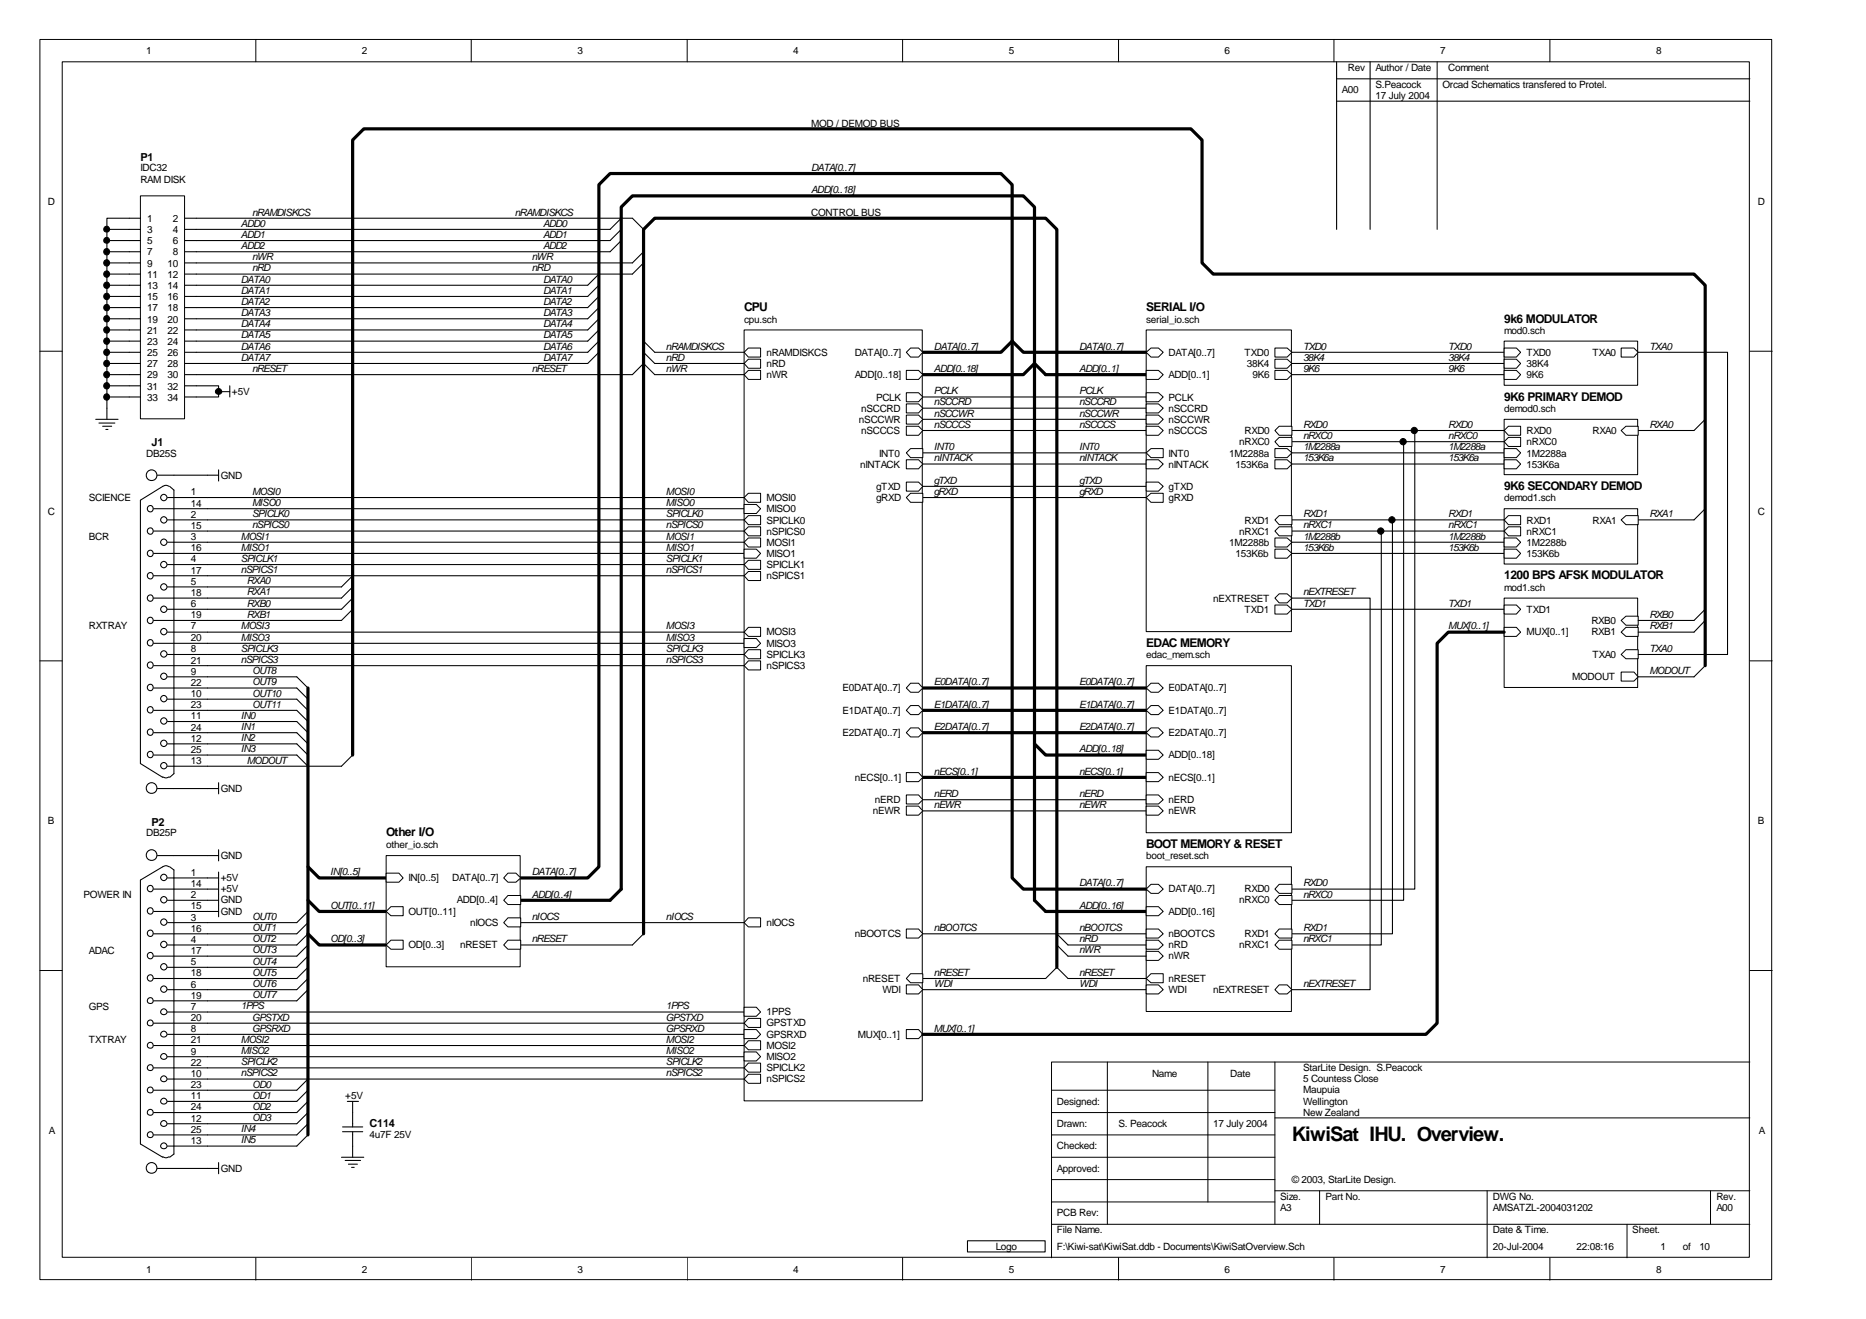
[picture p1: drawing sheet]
<svg xmlns="http://www.w3.org/2000/svg" width="297mm" height="210mm" viewBox="0 0 297 210" stroke-linecap="round" stroke-linejoin="round" font-family="sans-serif">
<g fill="none" stroke="#000" stroke-width=".16">
<path d="M6.3 6.3h275.7v197.3h-275.7zM9.9 9.8h268.6v190.3h-268.6zM40.7 6.3v3.5M75 6.3v3.5M109.4 6.3v3.5M143.7 6.3v3.5M178.1 6.3v3.5M212.3 6.3v3.5M228.8 9.8v26.7M246.7 6.3v3.5M6.3 55.9h3.6M278.6 55.9h3.5"/>
<path d="M6.3 105.2h3.6M278.6 105.2h3.5M6.3 154.4h3.6M278.6 154.4h3.5M167.4 173.5h35.5M167.4 177.1h35.5M176.3 169v25.8M192.3 169v22.3M202.9 177.9h75.7M202.9 169v25.8M278.6 169h-111.2v31.2M167.4 184.2h35.5"/>
<path d="M167.4 180.6h35.5M167.4 187.7h35.5M167.4 191.3h35.5M167.4 194.8h111.2M202.9 189.5h75.7M210.1 189.5v5.3M236.7 189.5v10.7M259 194.8v5.4M272.3 189.5v5.3M40.7 200.2v3.5M75 200.2v3.5M109.4 200.2v3.5"/>
<path d="M143.7 200.2v3.5M178.1 200.2v3.5M212.3 200.2v3.5M246.7 200.2v3.5"/>
</g>
<g fill="none" stroke="#000" stroke-width=".17">
<path d="M212.8 9.8v26.7M212.8 12.5h65.8M218.1 9.8v26.7M17 38.3h3.6M17 36.5h3.6M20.6 34.7h-3.6v32M98.9 36.5l-1.8 1.8h-65.9M98.9 38.3l-1.8 1.8h-65.9M98.9 34.7l-1.8 1.8h-65.9M17 59.6h3.6M17 56.1h3.6M17 52.5h3.6"/>
<path d="M17 49h3.6M17 45.4h3.6M17 41.8h3.6M17 57.8h3.6M17 54.3h3.6M17 50.7h3.6M17 47.2h3.6M17 43.6h3.6M17 40.1h3.6M95.3 54.3l-1.7 1.8h-62.4M95.3 50.7l-1.7 1.8h-62.4M95.3 47.2l-1.7 1.8h-62.4"/>
<path d="M95.3 43.6l-1.7 1.8h-62.4M95.3 56.1l-1.7 1.7h-62.4M95.3 52.5l-1.7 1.8h-62.4M95.3 49l-1.7 1.7h-62.4M95.3 45.4l-1.7 1.8h-62.4M15.2 66.7h3.6M15.7 67.3h2.6M16.3 67.8h1.5M16.8 68.3h.4M17 61.4h3.6M31.2 61.4h3.6v1.8h-3.6M34.8 62.3h1.8"/>
<path d="M36.6 61.4v1.8"/>
</g>
<path d="M22.4 31.3h7v35.3h-7z" fill="#fff"/>
<path d="M22.4 31.2h7v35.4h-7z" fill="none" stroke="#000" stroke-width=".16"/>
<g fill="none" stroke="#000" stroke-width=".17">
<path d="M20.6 34.7h1.8M20.6 36.5h1.8M20.6 38.3h1.8M29.5 34.7h71.2M29.5 36.5h1.7M29.5 38.3h1.7M20.6 40.1h1.8M20.6 41.8h1.8M20.6 43.6h1.8M20.6 45.4h1.8M20.6 47.2h1.8M20.6 49h1.8"/>
<path d="M20.6 50.7h1.8M20.6 52.5h1.8M20.6 54.3h1.8M20.6 56.1h1.8M20.6 57.8h1.8M20.6 59.6h1.8M29.5 40.1h1.7M29.5 41.8h71.2M29.5 43.6h71.2M29.5 45.4h1.7M29.5 47.2h1.7M29.5 49h1.7"/>
<path d="M29.5 50.7h1.7M29.5 52.5h1.7M29.5 54.3h1.7M29.5 56.1h1.7M29.5 57.8h1.7M29.5 59.6h1.7M20.6 61.4h1.8M20.6 63.2h1.8M25.1 75.6h9.7M26.7 79.2h91.7M26.9 77.4l-.5-.2-.5 .2-3.5 2.2v41.9l3.5 2.2M27 77.4l.7 .6v45.1l-.7 .6"/>
<path d="M29.5 61.4h1.7M29.5 63.2h1.7M34.8 74.8v1.8M24.5 98.7h8.5M24.5 95.2h29.9M24.5 91.6h93.9M24.5 88.1h93.9M24.5 84.5h93.9M24.5 81h93.9M26.7 97h27.7M26.7 93.4h6.3M26.7 89.8h91.7"/>
<path d="M26.7 86.3h91.7M26.7 82.7h91.7M24.5 116.6h22.7M24.5 113h22.7M24.5 109.5h22.7M24.5 105.9h93.9M24.5 102.4h93.9M26.7 118.4h20.5M26.7 114.8h20.5M26.7 111.3h20.5M26.7 107.7h20.5M26.7 104.2h91.7"/>
<path d="M26.7 100.6h91.7M24.5 120.2h22.7M25.1 125.5h9.7M25.1 136.2h9.7M25.9 123.6l.5 .2 .5-.2M26.7 121.9h27.7M26.7 139.7h8.1M26.9 137.9l-.5-.1-.3 .1-3.7 2.2v41.9l3.5 2.2M27 137.9l.7 .5v45.3l-.7 .5M34.8 124.6v1.7M34.8 135.2v1.8M34.8 138.8v7.1"/>
<path d="M24.5 141.5h10.3M24.5 145h10.3M24.5 148.6h22.7M24.5 152.2h22.7M24.5 155.7h22.7M24.5 159.3h22.7M26.7 143.3h8.1M26.7 146.8h20.5M26.7 150.4h20.5M26.7 153.9h20.5M26.7 157.5h20.5M24.5 162.8h93.9"/>
<path d="M24.5 166.4h93.9M24.5 169.9h93.9M24.5 173.5h22.7M24.5 177.1h22.7M26.7 161.1h91.7M26.7 164.6h91.7M26.7 168.2h91.7M26.7 171.7h91.7M26.7 175.3h20.5M26.7 178.8h20.5M24.5 180.6h22.7M25.1 185.9h9.7"/>
<path d="M25.9 184.1l.5 .1 .5-.1M26.7 182.4h20.5M34.8 185v1.8"/>
<circle cx="24.1" cy="75.6" r=".85"/>
<circle cx="26.1" cy="79.2" r=".5"/>
<circle cx="23.9" cy="95.2" r=".49"/>
<circle cx="23.9" cy="84.5" r=".49"/>
<circle cx="23.9" cy="81" r=".49"/>
<circle cx="23.9" cy="91.6" r=".49"/>
<circle cx="23.9" cy="98.7" r=".49"/>
<circle cx="23.9" cy="88.1" r=".49"/>
<circle cx="26.1" cy="86.3" r=".5"/>
<circle cx="26.1" cy="82.7" r=".5"/>
<circle cx="26.1" cy="89.8" r=".5"/>
<circle cx="26.1" cy="93.4" r=".5"/>
<circle cx="26.1" cy="97" r=".5"/>
<circle cx="23.9" cy="113" r=".49"/>
<circle cx="23.9" cy="109.4" r=".49"/>
<circle cx="23.9" cy="116.5" r=".49"/>
<circle cx="23.9" cy="105.8" r=".49"/>
<circle cx="23.9" cy="102.3" r=".49"/>
<circle cx="26.1" cy="118.3" r=".5"/>
<circle cx="26.1" cy="114.7" r=".5"/>
<circle cx="26.1" cy="111.2" r=".5"/>
<circle cx="26.1" cy="104.1" r=".5"/>
<circle cx="26.1" cy="100.5" r=".5"/>
<circle cx="26.1" cy="107.6" r=".5"/>
<circle cx="23.9" cy="120.1" r=".49"/>
<circle cx="24.1" cy="125.4" r=".85"/>
<circle cx="24.1" cy="136.1" r=".85"/>
<circle cx="26.1" cy="139.6" r=".5"/>
<circle cx="26.1" cy="121.8" r=".5"/>
<circle cx="23.9" cy="141.4" r=".49"/>
<circle cx="23.9" cy="145" r=".49"/>
<circle cx="23.9" cy="148.5" r=".49"/>
<circle cx="23.9" cy="155.6" r=".49"/>
<circle cx="23.9" cy="152.1" r=".49"/>
<circle cx="23.9" cy="159.2" r=".47"/>
<circle cx="26.1" cy="157.4" r=".5"/>
<circle cx="26.1" cy="153.9" r=".5"/>
<circle cx="26.1" cy="143.2" r=".5"/>
<circle cx="26.1" cy="150.3" r=".5"/>
<circle cx="26.1" cy="146.7" r=".5"/>
<circle cx="23.9" cy="169.9" r=".47"/>
<circle cx="23.9" cy="162.8" r=".47"/>
<circle cx="23.9" cy="166.4" r=".47"/>
<circle cx="23.9" cy="177" r=".47"/>
<circle cx="23.9" cy="173.5" r=".47"/>
<circle cx="26.1" cy="178.8" r=".48"/>
<circle cx="26.1" cy="171.7" r=".48"/>
<circle cx="26.1" cy="161" r=".48"/>
<circle cx="26.1" cy="168.1" r=".48"/>
<circle cx="26.1" cy="175.2" r=".48"/>
<circle cx="26.1" cy="164.6" r=".48"/>
<circle cx="23.9" cy="180.6" r=".47"/>
<circle cx="24.1" cy="185.9" r=".85"/>
<circle cx="26.1" cy="182.4" r=".48"/>
</g>
<path d="M154 197.5h12.4v1.7h-12.4z" fill-rule="evenodd" fill="#fff" stroke="#000" stroke-width=".17"/>
<g fill="none" stroke="#000" stroke-width=".17">
<path d="M100.7 34.7l1.7 1.8M102.4 40.1l-1.7 1.7M102.4 41.8l-1.7 1.8M102.4 54.3l1.8 1.8h14.2M102.4 56.1l1.8 1.7h14.2M102.4 57.8l1.8 1.8h14.2M205.7 56.1h33.7M205.7 59.6h33.7M205.7 57.8h33.7M146.9 63.2h35.6M146.9 65h35.6M146.9 66.7h35.6"/>
<path d="M146.9 72.1h35.6M146.9 73.8h35.6M146.9 77.4h35.6M146.9 79.2h35.6M146.9 68.5h35.6M205.7 68.5h19.5v73h-19.5M205.7 70.3h17.7v73h-17.7M205.7 72.1h33.7M205.7 73.8h33.7M223.4 70.3h16M225.2 68.5h14.2M271.4 66.7l-1.7 1.8h-8.9"/>
<path d="M56.1 95.2l-1.7 1.8M56.1 93.4l-1.7 1.8M205.7 82.7h16v65.9h-16M205.7 84.5h14.2v65.9h-14.2M205.7 95.2h12.4v62.3h-12.4M205.7 86.3h33.7M205.7 88.1h33.7M205.7 97h33.7M219.9 84.5h19.5M221.7 82.7h17.7M271.4 81l-1.7 1.7h-8.9M47.2 107.7l1.8 1.8"/>
<path d="M47.2 109.5l1.8 1.8M47.2 111.3l1.8 1.7M47.2 113l1.8 1.8M47.2 114.8l1.8 1.8M47.2 116.6l1.8 1.8M47.2 118.4l1.8 1.8M260.8 107.7h8.9M47.2 120.2l1.8 1.7M56.1 120.2l-1.7 1.7M146.9 127.3h35.6M146.9 129h35.6M49 145l-1.8 1.8"/>
<path d="M49 146.8l-1.8 1.8M49 148.6l-1.8 1.8M49 150.4l-1.8 1.8M49 152.2l-1.8 1.7M49 153.9l-1.8 1.8M49 155.7l-1.8 1.8M49 157.5l-1.8 1.8M82.9 146.8h35.5M102.4 148.6l-1.7 1.8h-17.8M146.9 155.7h19.6l1.7-1.8 1.8 1.8h12.5M146.9 157.5h35.6M146.9 148.6h35.6"/>
<path d="M168.2 148.6l1.8 1.8h12.5M49 178.8l-1.8 1.8M49 177.1l-1.8 1.7M49 175.3l-1.8 1.8M49 173.5l-1.8 1.8M49 171.7l-1.8 1.8M49 180.6l-1.8 1.8"/>
</g>
<g fill="none" stroke="#000" stroke-width=".51">
<path d="M146.9 56.1h12.4l1.8-1.8 1.8 1.8h19.6M146.9 59.6h16l1.8-1.8 1.8 1.8h16M49 109.5v71.1M146.9 109.5h35.6M146.9 113h35.6M146.9 116.6h35.6M164.7 118.4l1.8 1.8h16M271.4 105.9v-60.5l-1.7-1.8h-76.6l-1.8-1.8v-19.5l-1.7-1.8h-131.7l-1.8 1.8v97.9M49 137.9l1.8 1.8h10.7M82.9 139.7h10.7l1.7-1.8v-108.5l1.8-1.8h62.2l1.8 1.8v110.3l1.8 1.8h19.6M146.9 123.7h35.6M49 143.3l1.8 1.7h10.7"/>
<path d="M49 148.6l1.8 1.8h10.7M82.9 143.3h14.2l1.8-1.8v-108.6l1.8-1.7h62.2l1.8 1.7v110.4l1.8 1.7h16M102.4 148.6v-112.1l1.8-1.8h62.3l1.7 1.8v117.4"/>
</g>
<path d="M182.5 138h23.1v23h-23.1z" fill="#fff"/>
<path d="M182.5 137.9h23.1v23.1h-23.1z" fill="none" stroke="#000" stroke-width=".16"/>
<g fill="#fff" stroke="#000" stroke-width=".16">
<path d="M182.5 144.3h1.9l.8 .7-.8 .7h-1.9z" fill-rule="evenodd"/>
<path d="M183.2 140.7h1.2l.8 .8-.8 .7h-1.2l-.7-.7z" fill-rule="evenodd"/>
<path d="M182.5 149.6h1.9l.8 .8-.8 .7h-1.9z" fill-rule="evenodd"/>
<path d="M203.6 140.7h2.1v1.5h-2.1l-.7-.7z" fill-rule="evenodd"/>
<path d="M203.6 142.5h2.1v1.4h-2.1l-.7-.6z" fill-rule="evenodd"/>
<path d="M203.6 147.8h2.1v1.5h-2.1l-.7-.7z" fill-rule="evenodd"/>
<path d="M203.6 149.6h2.1v1.5h-2.1l-.7-.7z" fill-rule="evenodd"/>
<path d="M183.2 155h2v1.4h-2l-.7-.7z" fill-rule="evenodd"/>
<path d="M182.5 156.7h1.9l.8 .8-.8 .7h-1.9z" fill-rule="evenodd"/>
<path d="M182.5 147.8h1.9l.8 .8-.8 .7h-1.9z" fill-rule="evenodd"/>
<path d="M203.6 156.7h1.3l.8 .8-.8 .7h-1.3l-.7-.7z" fill-rule="evenodd"/>
<path d="M182.5 151.4h1.9l.8 .8-.8 .6h-1.9z" fill-rule="evenodd"/>
</g>
<path d="M118.5 52.6h28.3v122.6h-28.3z" fill="#fff"/>
<path d="M118.4 52.5h28.4v122.7h-28.4z" fill="none" stroke="#000" stroke-width=".16"/>
<g fill="#fff" stroke="#000" stroke-width=".16">
<path d="M119.1 55.4h2v1.4h-2l-.7-.7z" fill-rule="evenodd"/>
<path d="M118.4 80.3h2l.7 .7-.7 .7h-2z" fill-rule="evenodd"/>
<path d="M118.4 87.4h2l.7 .7-.7 .7h-2z" fill-rule="evenodd"/>
<path d="M118.4 167.4h2l.7 .8-.7 .6h-2z" fill-rule="evenodd"/>
<path d="M118.4 101.6h2l.7 .8-.7 .7h-2z" fill-rule="evenodd"/>
<path d="M119.1 78.5h2v1.4h-2l-.7-.7z" fill-rule="evenodd"/>
<path d="M119.1 85.6h2v1.5h-2l-.7-.8z" fill-rule="evenodd"/>
<path d="M119.1 165.6h2v1.5h-2l-.7-.7z" fill-rule="evenodd"/>
<path d="M119.1 99.8h2v1.5h-2l-.7-.7z" fill-rule="evenodd"/>
<path d="M118.4 82.7l.7-.6h2v1.4h-2z" fill-rule="evenodd"/>
<path d="M118.4 89.8l.7-.6h2v1.4h-2z" fill-rule="evenodd"/>
<path d="M119.1 169.2h2v1.4h-2l-.7-.7z" fill-rule="evenodd"/>
<path d="M119.1 103.4h2v1.4h-2l-.7-.6z" fill-rule="evenodd"/>
<path d="M118.4 84.5l.7-.7h2v1.5h-2z" fill-rule="evenodd"/>
<path d="M119.1 90.9h2v1.5h-2l-.7-.8z" fill-rule="evenodd"/>
<path d="M119.1 171h2v1.4h-2l-.7-.7z" fill-rule="evenodd"/>
<path d="M119.1 105.2h2v1.4h-2l-.7-.7z" fill-rule="evenodd"/>
<path d="M119.1 162.1h2v1.4h-2l-.7-.7z" fill-rule="evenodd"/>
<path d="M118.4 163.8h2l.7 .8-.7 .7h-2z" fill-rule="evenodd"/>
<path d="M119.1 146.1h2v1.4h-2l-.7-.7z" fill-rule="evenodd"/>
<path d="M144.9 55.4h1.3l.7 .7-.7 .7h-1.3l-.6-.7z" fill-rule="evenodd"/>
<path d="M144.3 58.9h1.9l.7 .7-.7 .8h-1.9z" fill-rule="evenodd"/>
<path d="M144.3 62.5h1.9l.7 .7-.7 .7h-1.9z" fill-rule="evenodd"/>
<path d="M144.3 64.3h1.9l.7 .7-.7 .7h-1.9z" fill-rule="evenodd"/>
<path d="M144.3 66.1h1.9l.7 .6-.7 .8h-1.9z" fill-rule="evenodd"/>
<path d="M144.3 67.8h1.9l.7 .7-.7 .8h-1.9z" fill-rule="evenodd"/>
<path d="M144.9 71.4h2v1.4h-2l-.6-.7z" fill-rule="evenodd"/>
<path d="M144.3 73.2h1.9l.7 .6-.7 .8h-1.9z" fill-rule="evenodd"/>
<path d="M144.3 76.7h1.9l.7 .7-.7 .8h-1.9z" fill-rule="evenodd"/>
<path d="M144.9 78.5h2v1.4h-2l-.6-.7z" fill-rule="evenodd"/>
<path d="M118.4 57.8l.7-.6h2v1.4h-2z" fill-rule="evenodd"/>
<path d="M119.1 58.9h2v1.5h-2l-.7-.8z" fill-rule="evenodd"/>
<path d="M118.4 160.3h2l.7 .8-.7 .6h-2z" fill-rule="evenodd"/>
<path d="M144.3 147.8h1.9l.7 .8-.7 .7h-1.9z" fill-rule="evenodd"/>
<path d="M144.9 155h2v1.4h-2l-.6-.7z" fill-rule="evenodd"/>
<path d="M144.3 156.7h1.9l.7 .8-.7 .7h-1.9z" fill-rule="evenodd"/>
<path d="M144.3 123h1.9l.7 .7-.7 .7h-1.9z" fill-rule="evenodd"/>
<path d="M144.3 126.5h1.9l.7 .8-.7 .6h-1.9z" fill-rule="evenodd"/>
<path d="M144.3 128.3h1.9l.7 .7-.7 .7h-1.9z" fill-rule="evenodd"/>
<path d="M144.9 108.7h1.3l.7 .8-.7 .7h-1.3l-.6-.7z" fill-rule="evenodd"/>
<path d="M144.9 112.3h1.3l.7 .7-.7 .7h-1.3l-.6-.7z" fill-rule="evenodd"/>
<path d="M144.9 115.8h1.3l.7 .8-.7 .7h-1.3l-.6-.7z" fill-rule="evenodd"/>
<path d="M144.3 163.8h1.9l.7 .8-.7 .7h-1.9z" fill-rule="evenodd"/>
</g>
<path d="M239.5 66.8h21.2v8.7h-21.2z" fill="#fff"/>
<path d="M239.4 66.7h21.3v8.8h-21.3z" fill="none" stroke="#000" stroke-width=".16"/>
<g fill="#fff" stroke="#000" stroke-width=".16">
<path d="M239.4 70.3l.7-.7h2v1.4h-2z" fill-rule="evenodd"/>
<path d="M239.4 68.5l.7-.7h2v1.5h-2z" fill-rule="evenodd"/>
<path d="M239.4 73.2h2l.7 .6-.7 .8h-2z" fill-rule="evenodd"/>
<path d="M258.1 68.5l.7-.7h2v1.5h-2z" fill-rule="evenodd"/>
<path d="M239.4 71.4h2l.7 .7-.7 .7h-2z" fill-rule="evenodd"/>
</g>
<path d="M239.5 81h21.2v8.8h-21.2z" fill="#fff"/>
<path d="M239.4 81h21.3v8.8h-21.3z" fill="none" stroke="#000" stroke-width=".16"/>
<g fill="#fff" stroke="#000" stroke-width=".16">
<path d="M239.4 84.5l.7-.7h2v1.5h-2z" fill-rule="evenodd"/>
<path d="M239.4 82.7l.7-.6h2v1.4h-2z" fill-rule="evenodd"/>
<path d="M239.4 87.4h2l.7 .7-.7 .7h-2z" fill-rule="evenodd"/>
<path d="M258.1 82.7l.7-.6h2v1.4h-2z" fill-rule="evenodd"/>
<path d="M239.4 85.6h2l.7 .7-.7 .8h-2z" fill-rule="evenodd"/>
</g>
<path d="M182.5 106h23.1v26.5h-23.1z" fill="#fff"/>
<path d="M182.5 105.9h23.1v26.6h-23.1z" fill="none" stroke="#000" stroke-width=".16"/>
<g fill="#fff" stroke="#000" stroke-width=".16">
<path d="M183.2 112.3h1.2l.8 .7-.8 .7h-1.2l-.7-.7z" fill-rule="evenodd"/>
<path d="M182.5 109.5l.7-.8h1.2l.8 .8-.8 .7h-1.2z" fill-rule="evenodd"/>
<path d="M182.5 119.4h1.9l.8 .8-.8 .6h-1.9z" fill-rule="evenodd"/>
<path d="M182.5 123h1.9l.8 .7-.8 .7h-1.9z" fill-rule="evenodd"/>
<path d="M182.5 126.5h1.9l.8 .8-.8 .6h-1.9z" fill-rule="evenodd"/>
<path d="M182.5 128.3h1.9l.8 .7-.8 .7h-1.9z" fill-rule="evenodd"/>
<path d="M183.2 115.8h1.2l.8 .8-.8 .7h-1.2l-.7-.7z" fill-rule="evenodd"/>
</g>
<path d="M239.5 54.4h21.2v6.9h-21.2z" fill="#fff"/>
<path d="M239.4 54.3h21.3v7h-21.3z" fill="none" stroke="#000" stroke-width=".16"/>
<g fill="#fff" stroke="#000" stroke-width=".16">
<path d="M239.4 57.2h2l.7 .6-.7 .8h-2z" fill-rule="evenodd"/>
<path d="M239.4 55.4h2l.7 .7-.7 .7h-2z" fill-rule="evenodd"/>
<path d="M258.1 55.4h2l.7 .7-.7 .7h-2z" fill-rule="evenodd"/>
<path d="M239.4 58.9h2l.7 .7-.7 .8h-2z" fill-rule="evenodd"/>
</g>
<path d="M239.5 95.3h21.2v14.1h-21.2z" fill="#fff"/>
<path d="M239.4 95.2h21.3v14.2h-21.3z" fill="none" stroke="#000" stroke-width=".16"/>
<g fill="#fff" stroke="#000" stroke-width=".16">
<path d="M239.4 96.3h2l.7 .7-.7 .7h-2z" fill-rule="evenodd"/>
<path d="M258.1 106.9h2l.7 .8-.7 .7h-2z" fill-rule="evenodd"/>
<path d="M239.4 99.8h2l.7 .8-.7 .7h-2z" fill-rule="evenodd"/>
<path d="M258.8 103.4h2v1.4h-2l-.7-.6z" fill-rule="evenodd"/>
<path d="M258.8 99.8h2v1.5h-2l-.7-.7z" fill-rule="evenodd"/>
<path d="M258.1 98.7l.7-.6h2v1.4h-2z" fill-rule="evenodd"/>
</g>
<path d="M61.6 136.2h21.2v17.7h-21.2z" fill="#fff"/>
<path d="M61.5 136.2h21.3v17.7h-21.3z" fill="none" stroke="#000" stroke-width=".16"/>
<g fill="#fff" stroke="#000" stroke-width=".16">
<path d="M61.5 139h2l.7 .7-.7 .7h-2z" fill-rule="evenodd"/>
<path d="M62.2 149.6h2v1.5h-2l-.7-.7z" fill-rule="evenodd"/>
<path d="M62.2 144.3h2v1.4h-2l-.7-.7z" fill-rule="evenodd"/>
<path d="M80.9 139h1.2l.8 .7-.8 .7h-1.2l-.7-.7z" fill-rule="evenodd"/>
<path d="M80.9 142.5h2v1.4h-2l-.7-.6z" fill-rule="evenodd"/>
<path d="M80.9 146.1h2v1.4h-2l-.7-.7z" fill-rule="evenodd"/>
<path d="M80.9 149.6h2v1.5h-2l-.7-.7z" fill-rule="evenodd"/>
</g>
<path d="M182.5 52.6h23.1v47.9h-23.1z" fill="#fff"/>
<path d="M182.5 52.5h23.1v48h-23.1z" fill="none" stroke="#000" stroke-width=".16"/>
<g fill="#fff" stroke="#000" stroke-width=".16">
<path d="M182.5 58.9h1.9l.8 .7-.8 .8h-1.9z" fill-rule="evenodd"/>
<path d="M182.5 56.1l.7-.7h1.2l.8 .7-.8 .7h-1.2z" fill-rule="evenodd"/>
<path d="M182.5 64.3h1.9l.8 .7-.8 .7h-1.9z" fill-rule="evenodd"/>
<path d="M182.5 66.1h1.9l.8 .6-.8 .8h-1.9z" fill-rule="evenodd"/>
<path d="M182.5 67.8h1.9l.8 .7-.8 .8h-1.9z" fill-rule="evenodd"/>
<path d="M182.5 72.1l.7-.7h2v1.4h-2z" fill-rule="evenodd"/>
<path d="M182.5 73.2h1.9l.8 .6-.8 .8h-1.9z" fill-rule="evenodd"/>
<path d="M182.5 76.7h1.9l.8 .7-.8 .8h-1.9z" fill-rule="evenodd"/>
<path d="M182.5 79.2l.7-.7h2v1.4h-2z" fill-rule="evenodd"/>
<path d="M182.5 62.5h1.9l.8 .7-.8 .7h-1.9z" fill-rule="evenodd"/>
<path d="M202.9 55.4h2l.8 .7-.8 .7h-2z" fill-rule="evenodd"/>
<path d="M202.9 57.2h2l.8 .6-.8 .8h-2z" fill-rule="evenodd"/>
<path d="M202.9 58.9h2l.8 .7-.8 .8h-2z" fill-rule="evenodd"/>
<path d="M203.6 67.8h2.1v1.5h-2.1l-.7-.8z" fill-rule="evenodd"/>
<path d="M203.6 69.6h2.1v1.4h-2.1l-.7-.7z" fill-rule="evenodd"/>
<path d="M202.9 71.4h2l.8 .7-.8 .7h-2z" fill-rule="evenodd"/>
<path d="M202.9 73.2h2l.8 .6-.8 .8h-2z" fill-rule="evenodd"/>
<path d="M202.9 82.7l.7-.6h2.1v1.4h-2.1z" fill-rule="evenodd"/>
<path d="M202.9 84.5l.7-.7h2.1v1.5h-2.1z" fill-rule="evenodd"/>
<path d="M202.9 85.6h2l.8 .7-.8 .8h-2z" fill-rule="evenodd"/>
<path d="M202.9 87.4h2l.8 .7-.8 .7h-2z" fill-rule="evenodd"/>
<path d="M202.9 96.3h2l.8 .7-.8 .7h-2z" fill-rule="evenodd"/>
<path d="M202.9 95.2l.7-.7h1.3l.8 .7-.8 .7h-1.3z" fill-rule="evenodd"/>
</g>
<g fill="#000" stroke="#000" stroke-width=".16">
<circle cx="17" cy="38.3" r=".47"/>
<circle cx="17" cy="36.5" r=".47"/>
<circle cx="17" cy="41.8" r=".49"/>
<circle cx="17" cy="49" r=".49"/>
<circle cx="17" cy="50.7" r=".49"/>
<circle cx="17" cy="47.2" r=".49"/>
<circle cx="17" cy="40.1" r=".49"/>
<circle cx="17" cy="54.3" r=".49"/>
<circle cx="17" cy="59.6" r=".49"/>
<circle cx="17" cy="52.5" r=".49"/>
<circle cx="17" cy="57.8" r=".49"/>
<circle cx="17" cy="45.4" r=".49"/>
<circle cx="17" cy="56.1" r=".49"/>
<circle cx="17" cy="43.6" r=".49"/>
<circle cx="17" cy="61.4" r=".49"/>
<circle cx="17" cy="63.2" r=".49"/>
<circle cx="34.8" cy="62.3" r=".48"/>
<circle cx="223.4" cy="70.3" r=".5"/>
<circle cx="225.1" cy="68.5" r=".5"/>
<circle cx="219.8" cy="84.5" r=".5"/>
<circle cx="221.6" cy="82.7" r=".5"/>
</g>
<g fill="none" stroke="#000" stroke-width=".17">
<path d="M212.8 16.1h65.8M102.4 57.8l-1.7 1.8h-69.5M260.8 56.1h14.2v48.1h-14.2M17 63.2h3.6M56.1 97l-1.7 1.7h-21.4M56.1 91.6l-1.7 1.8h-21.4M271.4 98.7l-1.7 1.9h-8.9M271.4 97l-1.7 1.7h-8.9M271.4 105.9l-1.7 1.8M168.2 150.4l1.8 1.8h12.5M54.5 179.3h3.2M55.3 175.3h1.8"/>
<path d="M56.1 175.3v4M54.4 184.2h3.5M54.5 180.1h3.2M54.9 184.7h2.5M55.5 185.3h1.4M56 185.8h.4M56.1 180.1v4.1"/>
</g>
<path d="M239.4 100.6h-8.9l-1.7 1.8v60.4l-1.8 1.8h-80.1" fill="none" stroke="#000" stroke-width=".51"/>
<text font-size="3.2" x="205.7" y="181.5">KiwiSat IHU. Overview.</text>
<g font-size="1.9">
<text x="118.4" y="49.5">CPU</text>
<text x="182.5" y="49.5">SERIAL I/O</text>
<text x="239.4" y="51.3">9k6 MODULATOR</text>
<text x="239.4" y="63.8">9K6 PRIMARY DEMOD</text>
<text x="239.4" y="78">9K6 SECONDARY DEMOD</text>
<text x="239.4" y="92.2">1200 BPS AFSK MODULATOR</text>
<text x="182.5" y="102.9">EDAC MEMORY</text>
<text x="61.5" y="133.1">Other I/O</text>
<text x="182.5" y="134.9">BOOT MEMORY &amp; RESET</text>
</g>
<g font-size="1.8">
<text x="22.4" y="25.6">P1</text>
<text x="24.1" y="71">J1</text>
<text x="24.1" y="131.4">P2</text>
<text x="58.8" y="179.4">C114</text>
</g>
<g font-size="1.6">
<text x="23.3" y="8.7">1</text>
<text x="57.6" y="8.7">2</text>
<text x="91.9" y="8.7">3</text>
<text x="126.2" y="8.7">4</text>
<text x="160.6" y="8.7">5</text>
<text x="194.9" y="8.7">6</text>
<text x="214.5" y="11.3">Rev</text>
<text x="218.9" y="11.3">Author / Date</text>
<text x="229.3" y="8.7">7</text>
<text x="230.5" y="11.3">Comment</text>
<text x="263.7" y="8.7">8</text>
<text x="213.6" y="14.8">A00</text>
<text x="218.9" y="14">S.Peacock</text>
<text x="218.9" y="15.8">17 July 2004</text>
<text x="229.6" y="14">Orcad Schematics transfered to Protel.</text>
<text x="129.1" y="20.2">MOD / DEMOD BUS</text>
<text x="22.4" y="27.3">IDC32</text>
<text x="22.4" y="29.1">RAM DISK</text>
<text x="129.1" y="27.2">DATA[0..7]</text>
<text x="7.6" y="32.6">D</text>
<text x="23.5" y="35.3">1</text>
<text x="27.5" y="35.3">2</text>
<text x="40.1" y="34.3">nRAMDISKCS</text>
<text x="82" y="34.3">nRAMDISKCS</text>
<text x="129.1" y="30.7">ADD[0..18]</text>
<text x="129.1" y="34.4">CONTROL BUS</text>
<text x="279.8" y="32.6">D</text>
<text x="23.5" y="37.1">3</text>
<text x="23.5" y="38.9">5</text>
<text x="23.5" y="40.7">7</text>
<text x="27.5" y="37.1">4</text>
<text x="27.5" y="38.9">6</text>
<text x="27.5" y="40.7">8</text>
<text x="38.4" y="36.1">ADD0</text>
<text x="38.4" y="37.9">ADD1</text>
<text x="38.4" y="39.6">ADD2</text>
<text x="40.1" y="41.4">nWR</text>
<text x="84.7" y="41.4">nWR</text>
<text x="86.4" y="36.1">ADD0</text>
<text x="86.4" y="37.9">ADD1</text>
<text x="86.4" y="39.6">ADD2</text>
<text x="23.5" y="42.4">9</text>
<text x="23.5" y="44.2">11</text>
<text x="23.5" y="46">13</text>
<text x="23.5" y="47.8">15</text>
<text x="26.7" y="42.4">10</text>
<text x="26.7" y="44.2">12</text>
<text x="26.7" y="46">14</text>
<text x="26.7" y="47.8">16</text>
<text x="38.4" y="45">DATA0</text>
<text x="38.4" y="46.8">DATA1</text>
<text x="40.1" y="43.2">nRD</text>
<text x="84.7" y="43.2">nRD</text>
<text x="86.4" y="45">DATA0</text>
<text x="86.4" y="46.8">DATA1</text>
<text x="23.5" y="49.5">17</text>
<text x="23.5" y="51.3">19</text>
<text x="23.5" y="53.1">21</text>
<text x="26.7" y="49.5">18</text>
<text x="26.7" y="51.3">20</text>
<text x="26.7" y="53.1">22</text>
<text x="38.4" y="48.5">DATA2</text>
<text x="38.4" y="50.3">DATA3</text>
<text x="38.4" y="52.1">DATA4</text>
<text x="38.4" y="53.9">DATA5</text>
<text x="86.4" y="48.5">DATA2</text>
<text x="86.4" y="50.3">DATA3</text>
<text x="86.4" y="52.1">DATA4</text>
<text x="86.4" y="53.9">DATA5</text>
<text x="118.4" y="51.3">cpu.sch</text>
<text x="182.5" y="51.3">serial_io.sch</text>
<text x="239.4" y="53.1">mod0.sch</text>
<text x="23.5" y="54.9">23</text>
<text x="23.5" y="56.7">25</text>
<text x="23.5" y="58.4">27</text>
<text x="26.7" y="54.9">24</text>
<text x="26.7" y="56.7">26</text>
<text x="26.7" y="58.4">28</text>
<text x="38.4" y="55.6">DATA6</text>
<text x="38.4" y="57.4">DATA7</text>
<text x="40.1" y="59.2">nRESET</text>
<text x="84.7" y="59.2">nRESET</text>
<text x="86.4" y="55.6">DATA6</text>
<text x="86.4" y="57.4">DATA7</text>
<text x="106" y="55.6">nRAMDISKCS</text>
<text x="106" y="57.4">nRD</text>
<text x="106" y="59.2">nWR</text>
<text x="122" y="56.7">nRAMDISKCS</text>
<text x="122" y="58.4">nRD</text>
<text x="136.1" y="56.7">DATA[0..7]</text>
<text x="148.7" y="55.6">DATA[0..7]</text>
<text x="148.7" y="59.2">ADD[0..18]</text>
<text x="171.8" y="55.6">DATA[0..7]</text>
<text x="171.8" y="59.2">ADD[0..1]</text>
<text x="186" y="56.7">DATA[0..7]</text>
<text x="198.1" y="56.7">TXD0</text>
<text x="198.5" y="58.4">38K4</text>
<text x="207.4" y="55.6">TXD0</text>
<text x="207.4" y="57.4">38K4</text>
<text x="207.4" y="59.2">9K6</text>
<text x="230.5" y="55.6">TXD0</text>
<text x="230.5" y="57.4">38K4</text>
<text x="230.5" y="59.2">9K6</text>
<text x="243" y="58.4">38K4</text>
<text x="243" y="56.7">TXD0</text>
<text x="253.5" y="56.7">TXA0</text>
<text x="262.6" y="55.6">TXA0</text>
<text x="23.5" y="60.2">29</text>
<text x="23.5" y="62">31</text>
<text x="23.5" y="63.8">33</text>
<text x="26.7" y="60.2">30</text>
<text x="26.7" y="62">32</text>
<text x="26.7" y="63.8">34</text>
<text x="36.9" y="62.8">+5V</text>
<text x="122" y="60.2">nWR</text>
<text x="136.1" y="60.2">ADD[0..18]</text>
<text x="137.1" y="65.5">nSCCRD</text>
<text x="139.4" y="63.8">PCLK</text>
<text x="148.7" y="62.8">PCLK</text>
<text x="148.7" y="64.5">nSCCRD</text>
<text x="171.8" y="62.8">PCLK</text>
<text x="171.8" y="64.5">nSCCRD</text>
<text x="186" y="60.2">ADD[0..1]</text>
<text x="186" y="65.5">nSCCRD</text>
<text x="186" y="63.8">PCLK</text>
<text x="199.4" y="60.2">9K6</text>
<text x="239.4" y="65.5">demod0.sch</text>
<text x="243" y="60.2">9K6</text>
<text x="136.7" y="67.3">nSCCWR</text>
<text x="137.1" y="69.1">nSCCCS</text>
<text x="148.7" y="66.3">nSCCWR</text>
<text x="148.7" y="71.6">INT0</text>
<text x="148.7" y="68.1">nSCCCS</text>
<text x="171.8" y="66.3">nSCCWR</text>
<text x="171.8" y="71.6">INT0</text>
<text x="171.8" y="68.1">nSCCCS</text>
<text x="186" y="67.3">nSCCWR</text>
<text x="186" y="69.1">nSCCCS</text>
<text x="197.3" y="70.9">nRXC0</text>
<text x="198.1" y="69.1">RXD0</text>
<text x="207.4" y="68.1">RXD0</text>
<text x="207.4" y="69.9">nRXC0</text>
<text x="207.4" y="71.6">1M2288a</text>
<text x="230.5" y="68.1">RXD0</text>
<text x="230.5" y="69.9">nRXC0</text>
<text x="230.5" y="71.6">1M2288a</text>
<text x="243" y="70.9">nRXC0</text>
<text x="243" y="69.1">RXD0</text>
<text x="253.5" y="69.1">RXA0</text>
<text x="262.6" y="68.1">RXA0</text>
<text x="23.3" y="72.7">DB25S</text>
<text x="35.1" y="76.2">GND</text>
<text x="136.9" y="74.4">nINTACK</text>
<text x="139.4" y="78">gTXD</text>
<text x="140" y="72.7">INT0</text>
<text x="148.7" y="73.4">nINTACK</text>
<text x="148.7" y="77">gTXD</text>
<text x="171.8" y="73.4">nINTACK</text>
<text x="171.8" y="77">gTXD</text>
<text x="186" y="72.7">INT0</text>
<text x="186" y="74.4">nINTACK</text>
<text x="186" y="78">gTXD</text>
<text x="195.7" y="72.7">1M2288a</text>
<text x="196.7" y="74.4">153K6a</text>
<text x="207.4" y="73.4">153K6a</text>
<text x="230.5" y="73.4">153K6a</text>
<text x="243" y="74.4">153K6a</text>
<text x="243" y="72.7">1M2288a</text>
<text x="7.6" y="81.9">C</text>
<text x="14.1" y="79.8">SCIENCE</text>
<text x="30.4" y="78.8">1</text>
<text x="30.4" y="80.6">14</text>
<text x="30.4" y="82.4">2</text>
<text x="40.1" y="78.8">MOSI0</text>
<text x="40.1" y="80.5">MISO0</text>
<text x="40.1" y="82.3">SPICLK0</text>
<text x="106" y="78.8">MOSI0</text>
<text x="106" y="80.5">MISO0</text>
<text x="106" y="82.3">SPICLK0</text>
<text x="122" y="81.5">MISO0</text>
<text x="122" y="79.8">MOSI0</text>
<text x="122" y="83.3">SPICLK0</text>
<text x="139.4" y="79.8">gRXD</text>
<text x="148.7" y="78.8">gRXD</text>
<text x="171.8" y="78.8">gRXD</text>
<text x="186" y="79.8">gRXD</text>
<text x="198.1" y="83.3">RXD1</text>
<text x="207.4" y="82.3">RXD1</text>
<text x="230.5" y="82.3">RXD1</text>
<text x="239.4" y="79.8">demod1.sch</text>
<text x="243" y="83.3">RXD1</text>
<text x="253.5" y="83.3">RXA1</text>
<text x="262.6" y="82.3">RXA1</text>
<text x="279.8" y="81.9">C</text>
<text x="14.1" y="86">BCR</text>
<text x="30.4" y="84.2">15</text>
<text x="30.4" y="86">3</text>
<text x="30.4" y="87.7">16</text>
<text x="30.4" y="89.5">4</text>
<text x="38.4" y="85.9">MOSI1</text>
<text x="38.4" y="87.6">MISO1</text>
<text x="38.4" y="89.4">SPICLK1</text>
<text x="40.1" y="84.1">nSPICS0</text>
<text x="106" y="84.1">nSPICS0</text>
<text x="106" y="85.9">MOSI1</text>
<text x="106" y="87.6">MISO1</text>
<text x="106" y="89.4">SPICLK1</text>
<text x="122" y="88.7">MISO1</text>
<text x="122" y="86.9">MOSI1</text>
<text x="122" y="85.1">nSPICS0</text>
<text x="195.7" y="86.9">1M2288b</text>
<text x="196.7" y="88.7">153K6b</text>
<text x="197.3" y="85.1">nRXC1</text>
<text x="207.4" y="84.1">nRXC1</text>
<text x="207.4" y="85.9">1M2288b</text>
<text x="207.4" y="87.6">153K6b</text>
<text x="230.5" y="84.1">nRXC1</text>
<text x="230.5" y="85.9">1M2288b</text>
<text x="230.5" y="87.6">153K6b</text>
<text x="243" y="85.1">nRXC1</text>
<text x="243" y="88.7">153K6b</text>
<text x="243" y="86.9">1M2288b</text>
<text x="30.4" y="91.3">17</text>
<text x="30.4" y="93.1">5</text>
<text x="30.4" y="94.8">18</text>
<text x="38.4" y="91.2">nSPICS1</text>
<text x="39.3" y="93">RXA0</text>
<text x="39.3" y="94.8">RXA1</text>
<text x="106" y="91.2">nSPICS1</text>
<text x="122" y="90.4">SPICLK1</text>
<text x="122" y="92.2">nSPICS1</text>
<text x="193.1" y="95.8">nEXTRESET</text>
<text x="207.4" y="94.8">nEXTRESET</text>
<text x="239.4" y="94">mod1.sch</text>
<text x="14.1" y="100.2">RXTRAY</text>
<text x="30.4" y="96.6">6</text>
<text x="30.4" y="98.4">19</text>
<text x="30.4" y="100.2">7</text>
<text x="38.4" y="100.1">MOSI3</text>
<text x="38.4" y="102">MISO3</text>
<text x="39.3" y="96.5">RXB0</text>
<text x="39.3" y="98.3">RXB1</text>
<text x="106" y="100.1">MOSI3</text>
<text x="106" y="102">MISO3</text>
<text x="122" y="101.1">MOSI3</text>
<text x="198.1" y="97.6">TXD1</text>
<text x="207.4" y="96.5">TXD1</text>
<text x="230.5" y="96.5">TXD1</text>
<text x="230.5" y="100.1">MUX[0..1]</text>
<text x="243" y="97.6">TXD1</text>
<text x="243" y="101.1">MUX[0..1]</text>
<text x="253.3" y="101.1">RXB1</text>
<text x="253.3" y="99.3">RXB0</text>
<text x="262.6" y="100.1">RXB1</text>
<text x="262.6" y="98.3">RXB0</text>
<text x="30.4" y="102">20</text>
<text x="30.4" y="103.8">8</text>
<text x="30.4" y="105.6">21</text>
<text x="30.4" y="107.4">9</text>
<text x="38.4" y="103.7">SPICLK3</text>
<text x="38.4" y="105.5">nSPICS3</text>
<text x="40.1" y="107.3">OUT8</text>
<text x="106" y="103.7">SPICLK3</text>
<text x="106" y="105.5">nSPICS3</text>
<text x="122" y="102.9">MISO3</text>
<text x="122" y="104.7">SPICLK3</text>
<text x="122" y="106.4">nSPICS3</text>
<text x="182.5" y="104.7">edac_mem.sch</text>
<text x="253.5" y="104.7">TXA0</text>
<text x="262.6" y="107.3">MODOUT</text>
<text x="262.6" y="103.7">TXA0</text>
<text x="30.4" y="109.1">22</text>
<text x="30.4" y="110.9">10</text>
<text x="30.4" y="112.7">23</text>
<text x="40.1" y="109.1">OUT9</text>
<text x="40.1" y="110.8">OUT10</text>
<text x="40.1" y="112.6">OUT11</text>
<text x="134.1" y="110">E0DATA[0..7]</text>
<text x="134.1" y="113.6">E1DATA[0..7]</text>
<text x="148.7" y="109.1">E0DATA[0..7]</text>
<text x="148.7" y="112.6">E1DATA[0..7]</text>
<text x="171.8" y="109.1">E0DATA[0..7]</text>
<text x="171.8" y="112.6">E1DATA[0..7]</text>
<text x="186" y="113.6">E1DATA[0..7]</text>
<text x="186" y="110">E0DATA[0..7]</text>
<text x="250.3" y="108.2">MODOUT</text>
<text x="30.4" y="114.5">11</text>
<text x="30.4" y="116.3">24</text>
<text x="30.4" y="118">12</text>
<text x="30.4" y="119.8">25</text>
<text x="38.4" y="114.4">IN0</text>
<text x="38.4" y="116.2">IN1</text>
<text x="38.4" y="118">IN2</text>
<text x="38.4" y="119.7">IN3</text>
<text x="134.1" y="117.1">E2DATA[0..7]</text>
<text x="148.7" y="116.2">E2DATA[0..7]</text>
<text x="171.8" y="119.7">ADD[0..18]</text>
<text x="171.8" y="116.2">E2DATA[0..7]</text>
<text x="186" y="117.1">E2DATA[0..7]</text>
<text x="30.4" y="121.6">13</text>
<text x="35.1" y="126">GND</text>
<text x="39.3" y="121.5">MODOUT</text>
<text x="136.1" y="124.2">nECS[0..1]</text>
<text x="148.7" y="123.3">nECS[0..1]</text>
<text x="171.8" y="123.3">nECS[0..1]</text>
<text x="186" y="120.7">ADD[0..18]</text>
<text x="186" y="124.2">nECS[0..1]</text>
<text x="7.6" y="131.2">B</text>
<text x="138.9" y="129.6">nEWR</text>
<text x="139.3" y="127.8">nERD</text>
<text x="148.7" y="126.8">nERD</text>
<text x="148.7" y="128.6">nEWR</text>
<text x="171.8" y="126.8">nERD</text>
<text x="171.8" y="128.6">nEWR</text>
<text x="186" y="127.8">nERD</text>
<text x="186" y="129.6">nEWR</text>
<text x="279.8" y="131.2">B</text>
<text x="23.3" y="133.1">DB25P</text>
<text x="35.1" y="136.7">GND</text>
<text x="61.5" y="134.9">other_io.sch</text>
<text x="182.5" y="136.7">boot_reset.sch</text>
<text x="13.3" y="142.9">POWER IN</text>
<text x="30.4" y="139.4">1</text>
<text x="30.4" y="141.2">14</text>
<text x="30.4" y="142.9">2</text>
<text x="35.1" y="143.8">GND</text>
<text x="35.1" y="140.2">+5V</text>
<text x="35.1" y="142">+5V</text>
<text x="52.6" y="139.3">IN[0..5]</text>
<text x="65" y="140.2">IN[0..5]</text>
<text x="72" y="140.2">DATA[0..7]</text>
<text x="72.7" y="143.8">ADD[0..4]</text>
<text x="84.7" y="142.8">ADD[0..4]</text>
<text x="84.7" y="139.3">DATA[0..7]</text>
<text x="171.8" y="141.1">DATA[0..7]</text>
<text x="186" y="142">DATA[0..7]</text>
<text x="197.3" y="143.8">nRXC0</text>
<text x="198.1" y="142">RXD0</text>
<text x="207.4" y="141.1">RXD0</text>
<text x="207.4" y="142.8">nRXC0</text>
<text x="30.4" y="144.7">15</text>
<text x="30.4" y="146.5">3</text>
<text x="30.4" y="148.3">16</text>
<text x="35.1" y="145.6">GND</text>
<text x="40.1" y="146.4">OUT0</text>
<text x="40.1" y="148.2">OUT1</text>
<text x="40.1" y="150">OUT2</text>
<text x="52.6" y="150">OD[0..3]</text>
<text x="52.6" y="144.6">OUT[0..11]</text>
<text x="65" y="145.6">OUT[0..11]</text>
<text x="74.8" y="147.3">nIOCS</text>
<text x="84.7" y="150">nRESET</text>
<text x="84.7" y="146.4">nIOCS</text>
<text x="106" y="146.4">nIOCS</text>
<text x="122" y="147.3">nIOCS</text>
<text x="136.1" y="149.1">nBOOTCS</text>
<text x="148.7" y="148.2">nBOOTCS</text>
<text x="171.8" y="144.6">ADD[0..16]</text>
<text x="171.8" y="148.2">nBOOTCS</text>
<text x="171.8" y="150">nRD</text>
<text x="186" y="145.6">ADD[0..16]</text>
<text x="186" y="149.1">nBOOTCS</text>
<text x="198.1" y="149.1">RXD1</text>
<text x="207.4" y="148.2">RXD1</text>
<text x="207.4" y="150">nRXC1</text>
<text x="14.1" y="151.8">ADAC</text>
<text x="30.4" y="150">4</text>
<text x="30.4" y="151.8">17</text>
<text x="30.4" y="153.6">5</text>
<text x="30.4" y="155.4">18</text>
<text x="40.1" y="151.7">OUT3</text>
<text x="40.1" y="153.5">OUT4</text>
<text x="40.1" y="155.3">OUT5</text>
<text x="65" y="150.9">OD[0..3]</text>
<text x="73.2" y="150.9">nRESET</text>
<text x="148.7" y="155.3">nRESET</text>
<text x="171.8" y="155.3">nRESET</text>
<text x="171.8" y="151.7">nWR</text>
<text x="186" y="150.9">nRD</text>
<text x="186" y="152.7">nWR</text>
<text x="197.3" y="150.9">nRXC1</text>
<text x="14.1" y="160.7">GPS</text>
<text x="30.4" y="157.2">6</text>
<text x="30.4" y="158.9">19</text>
<text x="30.4" y="160.7">7</text>
<text x="38.4" y="160.6">1PPS</text>
<text x="40.1" y="157.1">OUT6</text>
<text x="40.1" y="158.8">OUT7</text>
<text x="106" y="160.6">1PPS</text>
<text x="122" y="161.6">1PPS</text>
<text x="137.3" y="156.2">nRESET</text>
<text x="140.5" y="158">WDI</text>
<text x="148.7" y="157.1">WDI</text>
<text x="171.8" y="157.1">WDI</text>
<text x="186" y="156.2">nRESET</text>
<text x="186" y="158">WDI</text>
<text x="193.1" y="158">nEXTRESET</text>
<text x="207.4" y="157.1">nEXTRESET</text>
<text x="14.1" y="166">TXTRAY</text>
<text x="30.4" y="162.5">20</text>
<text x="30.4" y="164.3">8</text>
<text x="30.4" y="166">21</text>
<text x="30.4" y="167.8">9</text>
<text x="38.4" y="166">MOSI2</text>
<text x="38.4" y="167.7">MISO2</text>
<text x="40.1" y="162.4">GPSTXD</text>
<text x="40.1" y="164.2">GPSRXD</text>
<text x="106" y="162.4">GPSTXD</text>
<text x="106" y="164.2">GPSRXD</text>
<text x="106" y="166">MOSI2</text>
<text x="106" y="167.7">MISO2</text>
<text x="122" y="166.9">MOSI2</text>
<text x="122" y="163.3">GPSTXD</text>
<text x="122" y="165.1">GPSRXD</text>
<text x="136.6" y="165.1">MUX[0..1]</text>
<text x="148.7" y="164.2">MUX[0..1]</text>
<text x="30.4" y="169.6">22</text>
<text x="30.4" y="171.4">10</text>
<text x="30.4" y="173.2">23</text>
<text x="38.4" y="169.5">SPICLK2</text>
<text x="38.4" y="171.3">nSPICS2</text>
<text x="40.1" y="173.1">OD0</text>
<text x="106" y="169.5">SPICLK2</text>
<text x="106" y="171.3">nSPICS2</text>
<text x="122" y="168.7">MISO2</text>
<text x="122" y="170.4">SPICLK2</text>
<text x="122" y="172.2">nSPICS2</text>
<text x="183.4" y="171.4">Name</text>
<text x="195.8" y="171.4">Date</text>
<text x="207.4" y="170.4">StarLite Design. S.Peacock</text>
<text x="207.4" y="172.2">5 Countess Close</text>
<text x="30.4" y="174.9">11</text>
<text x="30.4" y="176.7">24</text>
<text x="30.4" y="178.5">12</text>
<text x="40.1" y="174.9">OD1</text>
<text x="40.1" y="176.6">OD2</text>
<text x="40.1" y="178.4">OD3</text>
<text x="54.9" y="174.9">+5V</text>
<text x="168.2" y="175.8">Designed:</text>
<text x="168.2" y="179.3">Drawn:</text>
<text x="178.1" y="179.3">S. Peacock</text>
<text x="193.1" y="179.3">17 July 2004</text>
<text x="207.4" y="174">Maupuia</text>
<text x="207.4" y="175.8">Wellington</text>
<text x="207.4" y="177.6">New Zealand</text>
<text x="7.8" y="180.4">A</text>
<text x="30.4" y="180.3">25</text>
<text x="30.4" y="182">13</text>
<text x="38.4" y="180.2">IN4</text>
<text x="38.4" y="182">IN5</text>
<text x="58.8" y="181.1">4u7F 25V</text>
<text x="168.2" y="182.9">Checked:</text>
<text x="280" y="180.4">A</text>
<text x="35.1" y="186.5">GND</text>
<text x="168.2" y="186.5">Approved:</text>
<text x="203.8" y="190.9">Size.</text>
<text x="205.7" y="188.2">© 2003, StarLite Design.</text>
<text x="211" y="190.9">Part No.</text>
<text x="237.7" y="190.9">DWG No.</text>
<text x="273.2" y="190.9">Rev.</text>
<text x="168.2" y="193.6">PCB Rev:</text>
<text x="168.2" y="196.3">File Name.</text>
<text x="203.8" y="192.7">A3</text>
<text x="237.7" y="192.7">AMSATZL-2004031202</text>
<text x="237.7" y="196.3">Date &amp; Time.</text>
<text x="259.8" y="196.3">Sheet.</text>
<text x="273.2" y="192.7">A00</text>
<text x="23.3" y="202.5">1</text>
<text x="57.6" y="202.5">2</text>
<text x="91.9" y="202.5">3</text>
<text x="126.2" y="202.5">4</text>
<text x="158.5" y="198.9">Logo</text>
<text x="160.6" y="202.5">5</text>
<text x="168.2" y="198.9">F:\Kiwi-sat\KiwiSat.ddb - Documents\KiwiSatOverview.Sch</text>
<text x="194.9" y="202.5">6</text>
<text x="229.3" y="202.5">7</text>
<text x="237.7" y="198.9">20-Jul-2004</text>
<text x="251" y="198.9">22:08:16</text>
<text x="263.7" y="202.5">8</text>
<text x="264.3" y="198.9">1</text>
<text x="267.9" y="198.9">of</text>
<text x="270.5" y="198.9">10</text>
</g>
</svg>
